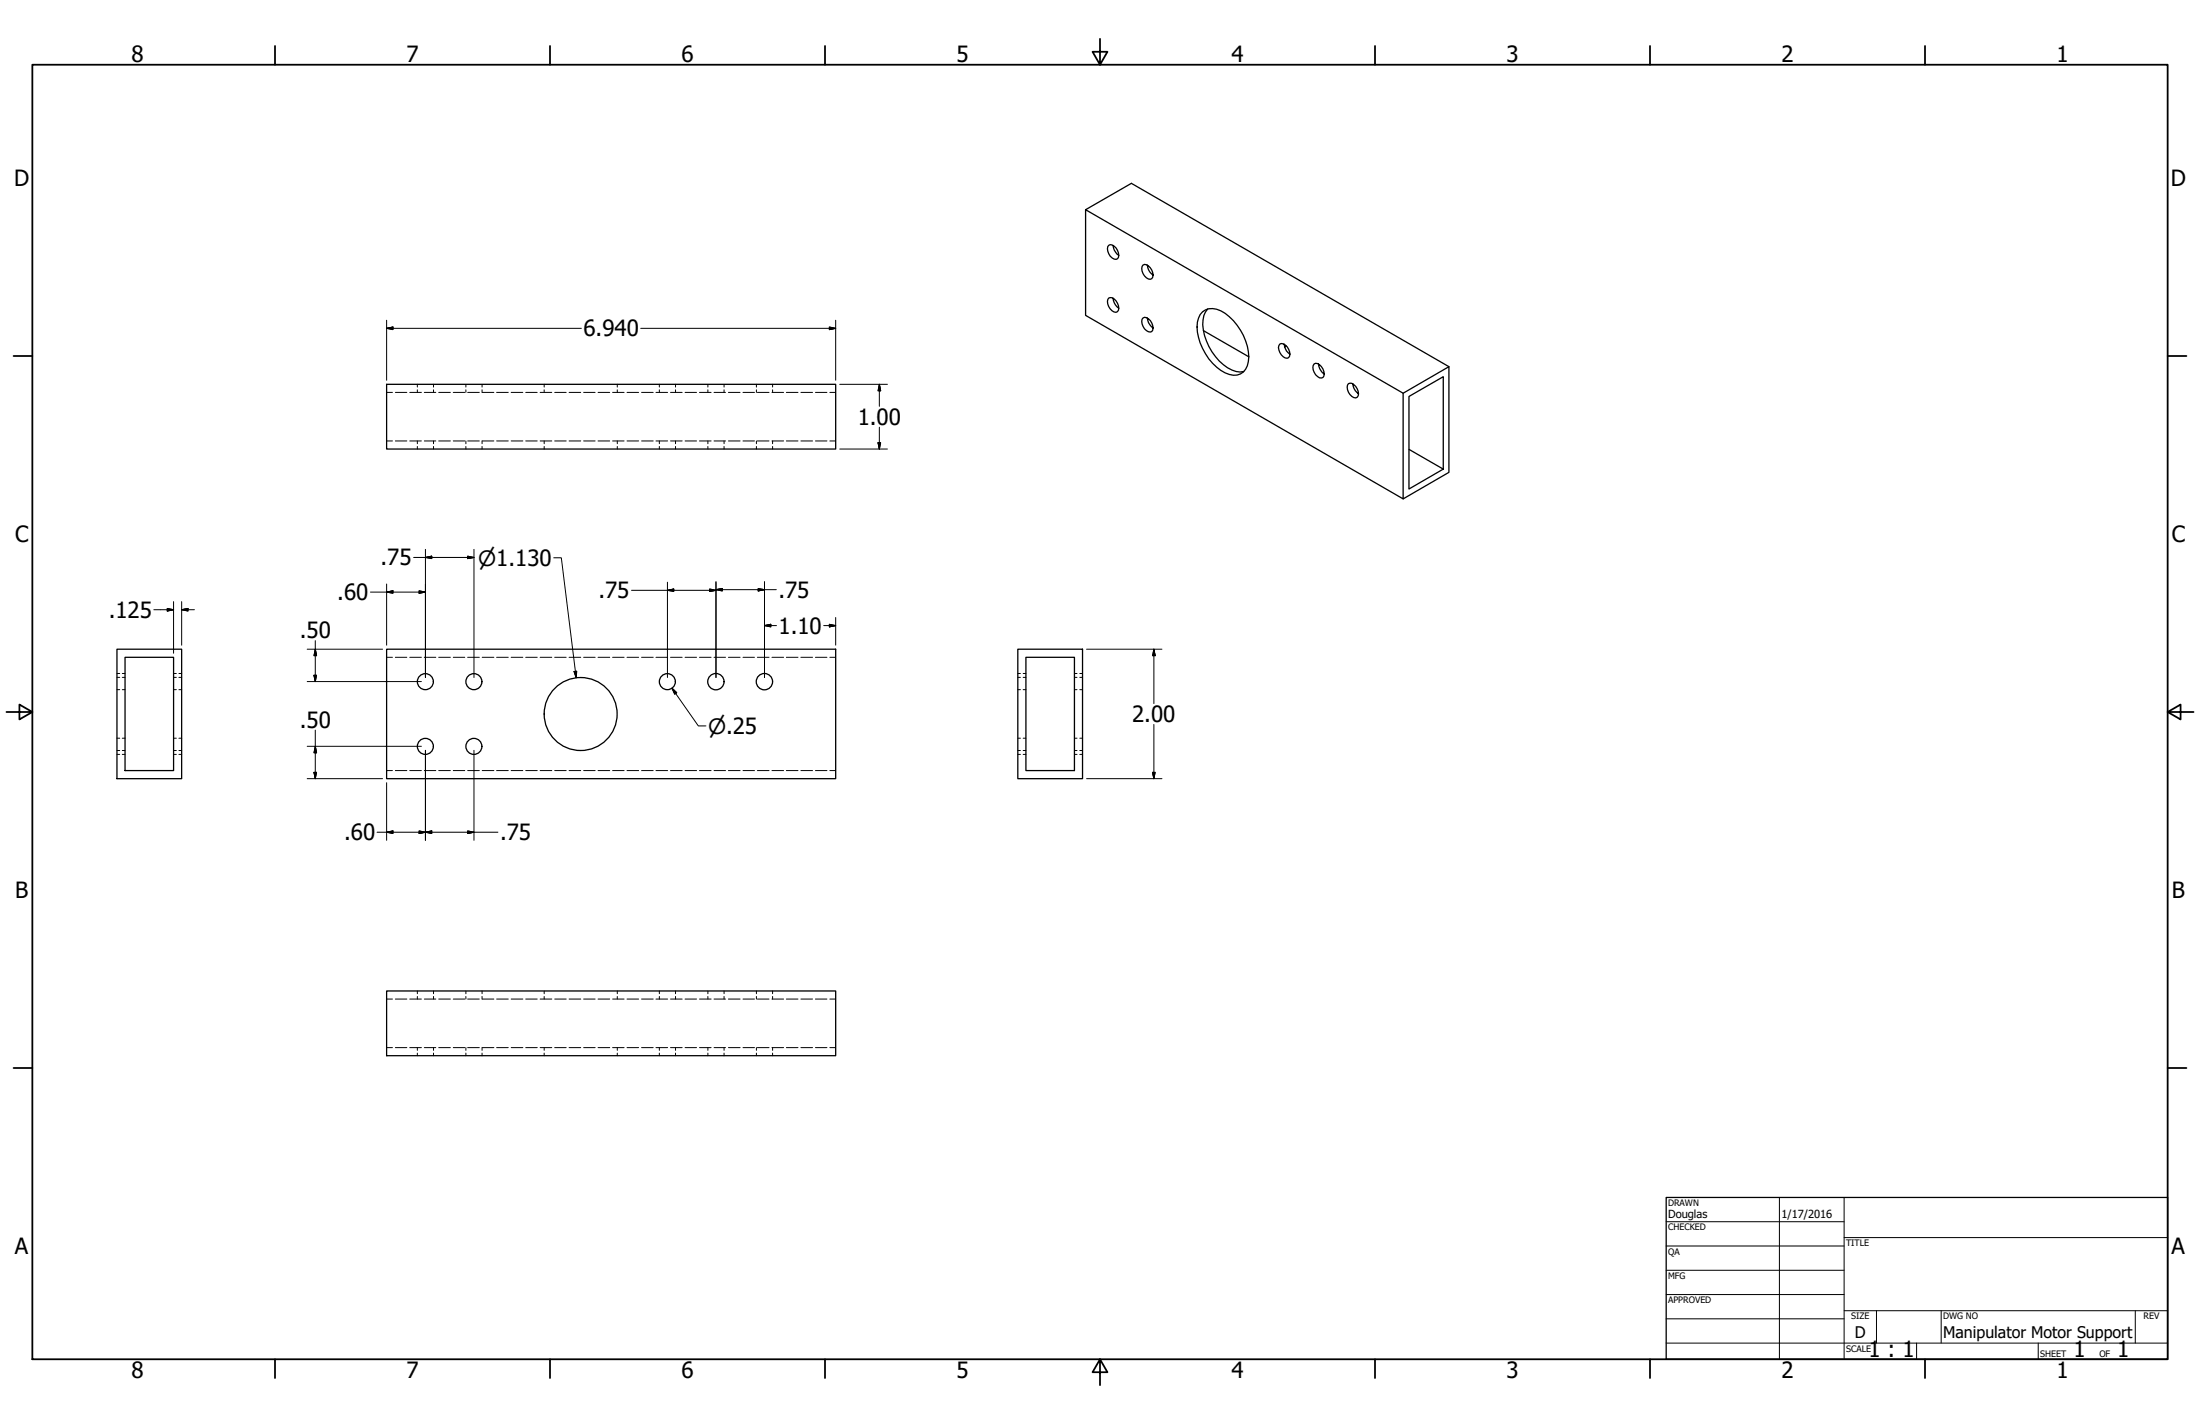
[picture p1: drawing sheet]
<svg xmlns="http://www.w3.org/2000/svg" width="864mm" height="559mm" viewBox="0 0 864 559" stroke-linecap="round" stroke-linejoin="round" font-family="sans-serif">
<!-- layer: Visible (ANSI) -->
<g fill="none" stroke="#000" stroke-width=".51">
<path d="M426.1 82.3l124.7 72v41.5l-124.7-72v-41.5l18-10.4 124.7 72M436.9 96.3a5 5 0 0 0 2.3 3.9 4.1 4.1 0 0 0-3.4-4.2 1.74 1.74 0 0 0-1 2.6 4 4 0 0 0 3.3 3.2l.9-.8 .2-.8M436.9 117a5.3 5.3 0 0 0 2.3 4 4.1 4.1 0 0 0-3.4-4.2 1.74 1.74 0 0 0-1 2.5 4.2 4.2 0 0 0 3.3 3.3l.6-.3 .5-1.3M450.4 104.1a5 5 0 0 0 2.2 3.8 4.3 4.3 0 0 0-3.3-4.1 2.79 2.79 0 0 0 0 4.5 1.88 1.88 0 0 0 3.2 .5l.1-.9M450.4 124.8a5 5 0 0 0 2.2 3.9 4.1 4.1 0 0 0-3.3-4.2 1.74 1.74 0 0 0-1 2.6 3.3 3.3 0 0 0 3.8 3l.5-1.4M472.1 122.4a7.1 7.1 0 0 1 8.8 .5 21.8 21.8 0 0 1 9.1 19 5.8 5.8 0 0 1-9.1 4.4 21.8 21.8 0 0 1-10.9-19.9l1.1-3zM472.4 129.7l17.8 10.3M474.1 121.2a11 11 0 0 0-1.3 10.4 21.8 21.8 0 0 0 10.8 13.6l3.2 .8 1.5-.2M504.1 135.1a5.3 5.3 0 0 0 2.2 3.9 4.1 4.1 0 0 0-3.3-4.2 1.74 1.74 0 0 0-1 2.6 4.2 4.2 0 0 0 3.3 3.2l.5-.3 .5-1.3M504.8 135.6l-.5 .7M151.8 150.8h176.2v25.4h-176.2zM517.6 142.9a5 5 0 0 0 2.2 3.8 4.3 4.3 0 0 0-3.4-4.1 1.83 1.83 0 0 0-.9 2.6 4 4 0 0 0 3.2 3.1l.6-.2 .5-1.4"/>
<path d="M531.1 150.6a5.3 5.3 0 0 0 2.2 4 4.1 4.1 0 0 0-3.4-4.2 1.74 1.74 0 0 0-.9 2.5 4.2 4.2 0 0 0 3.2 3.2l.6-.2 .5-1.3M550.8 154.3l18-10.4v41.5l-18 10.4M553.1 155.6l13.4-7.8v36.3l-13.4 7.8zM553.1 176.3l13.4 7.8M45.9 254.8h25.4v50.8h-25.4zM49.1 257.9h19v44.5h-19zM151.8 254.8h176.2v50.8h-176.2zM399.5 254.8h25.4v50.8h-25.4zM402.7 257.9h19.1v44.5h-19.1zM151.8 388.9h176.2v25.4h-176.2z"/>
<circle cx="167" cy="267.5" r="3.1"/>
<circle cx="186" cy="267.5" r="3.1"/>
<circle cx="262" cy="267.5" r="3.1"/>
<circle cx="281" cy="267.5" r="3.2"/>
<circle cx="300.1" cy="267.5" r="3.2"/>
<circle cx="167" cy="292.9" r="3.1"/>
<circle cx="186" cy="292.9" r="3.1"/>
<circle cx="227.9" cy="280.2" r="14.3"/>
</g>
<!-- layer: Hidden (ANSI) -->
<g fill="none" stroke="#000" stroke-width=".39">
<path d="M151.8 154h2.3M155.2 154h4.5M160.8 154h4.6M163.8 150.8v1.1M163.8 153v1M166.6 154h4.5M170.2 150.8v1.1M170.2 153v1M172.2 154h4.6M177.9 154h4.5M182.9 150.8v1.1M182.9 153v1"/>
<path d="M183.6 154h4.6M189.2 150.8v1.1M189.2 153v1M189.3 154h4.6M194.9 154h4.6M200.7 154h4.5M206.4 154h4.5M212 154h4.6M213.6 150.8v1.1M213.6 153v1M217.7 154h4.5M223.4 154h4.6"/>
<path d="M229.1 154h4.5M234.8 154h4.5M240.5 154h4.5M242.3 150.8v1.1M242.3 153v1M246.1 154h4.6M251.8 154h4.6M257.5 154h4.6M258.8 150.8v1.1M258.8 153v1M263.2 154h4.6M265.2 150.8v1.1"/>
<path d="M265.2 153v1M268.9 154h4.5M274.6 154h4.5M277.9 150.8v1.1M277.9 153v1M280.3 154h4.5M284.2 150.8v1.1M284.2 153v1M285.9 154h4.6M291.7 154h4.5M296.9 150.8v1.1M296.9 153v1"/>
<path d="M297.3 154h4.6M303 154h4.6M303.3 150.8v1.1M303.3 153v1M308.7 154h4.5M314.4 154h4.6M320.1 154h4.5M325.8 154h2.2M151.8 173h2.3M155.2 173h4.5M160.8 173h4.6M163.8 173v1.1"/>
<path d="M163.8 175.2v1M166.6 173h4.5M170.2 173v1.1M170.2 175.2v1M172.2 173h4.6M177.9 173h4.5M182.9 173v1.1M182.9 175.2v1M183.6 173h4.6M189.2 173v1.1M189.2 175.2v1M189.3 173h4.6"/>
<path d="M194.9 173h4.6M200.7 173h4.5M206.4 173h4.5M212 173h4.6M213.6 173v1.1M213.6 175.2v1M217.7 173h4.5M223.4 173h4.6M229.1 173h4.5M234.8 173h4.5M240.5 173h4.5M242.3 173v1.1"/>
<path d="M242.3 175.2v1M246.1 173h4.6M251.8 173h4.6M257.5 173h4.6M258.8 173v1.1M258.8 175.2v1M263.2 173h4.6M265.2 173v1.1M265.2 175.2v1M268.9 173h4.5M274.6 173h4.5M277.9 173v1.1"/>
<path d="M277.9 175.2v1M280.3 173h4.5M284.2 173v1.1M284.2 175.2v1M285.9 173h4.6M291.7 173h4.5M296.9 173v1.1M296.9 175.2v1M297.3 173h4.6M303 173h4.6M303.3 173v1.1M303.3 175.2v1"/>
<path d="M308.7 173h4.5M314.4 173h4.6M320.1 173h4.5M325.8 173h2.2M151.8 257.9h2.3M155.2 257.9h4.5M160.8 257.9h4.6M166.6 257.9h4.5M172.2 257.9h4.6M177.9 257.9h4.5M183.6 257.9h4.6M189.3 257.9h4.6"/>
<path d="M194.9 257.9h4.6M200.7 257.9h4.5M206.4 257.9h4.5M212 257.9h4.6M217.7 257.9h4.5M223.4 257.9h4.6M229.1 257.9h4.5M234.8 257.9h4.5M240.5 257.9h4.5M246.1 257.9h4.6M251.8 257.9h4.6M257.5 257.9h4.6"/>
<path d="M263.2 257.9h4.6M268.9 257.9h4.5M274.6 257.9h4.5M280.3 257.9h4.5M285.9 257.9h4.6M291.7 257.9h4.5M297.3 257.9h4.6M303 257.9h4.6M308.7 257.9h4.5M314.4 257.9h4.6M320.1 257.9h4.5M325.8 257.9h2.2"/>
<path d="M45.9 264.3h1.1M45.9 270.6h1.1M45.9 265.8h1.1M48 264.3h1.1M48 270.6h1.1M48 265.8h1.1M68.1 264.3h1.1M68.1 270.6h1.1M68.1 265.8h1.1M70.2 264.3h1.1M70.2 270.6h1.1M70.2 265.8h1.1"/>
<path d="M399.5 264.3h1.1M399.5 270.6h1.1M399.5 265.8h1.1M401.6 264.3h1.1M401.6 270.6h1.1M401.6 265.8h1.1M421.8 264.3h1M421.8 270.6h1M421.8 265.8h1M423.9 264.3h1M423.9 270.6h1M423.9 265.8h1"/>
<path d="M45.9 289.7h1.1M45.9 296h1.1M45.9 294.5h1.1M48 289.7h1.1M48 296h1.1M48 294.5h1.1M68.1 289.7h1.1M68.1 296h1.1M68.1 294.5h1.1M70.2 289.7h1.1M70.2 296h1.1M70.2 294.5h1.1"/>
<path d="M399.5 289.7h1.1M399.5 296h1.1M399.5 294.5h1.1M401.6 289.7h1.1M401.6 296h1.1M401.6 294.5h1.1M421.8 289.7h1M421.8 296h1M421.8 294.5h1M423.9 289.7h1M423.9 296h1M423.9 294.5h1"/>
<path d="M151.8 302.4h2.3M155.2 302.4h4.5M160.8 302.4h4.6M166.6 302.4h4.5M172.2 302.4h4.6M177.9 302.4h4.5M183.6 302.4h4.6M189.3 302.4h4.6M194.9 302.4h4.6M200.7 302.4h4.5M206.4 302.4h4.5M212 302.4h4.6"/>
<path d="M217.7 302.4h4.5M223.4 302.4h4.6M229.1 302.4h4.5M234.8 302.4h4.5M240.5 302.4h4.5M246.1 302.4h4.6M251.8 302.4h4.6M257.5 302.4h4.6M263.2 302.4h4.6M268.9 302.4h4.5M274.6 302.4h4.5M280.3 302.4h4.5"/>
<path d="M285.9 302.4h4.6M291.7 302.4h4.5M297.3 302.4h4.6M303 302.4h4.6M308.7 302.4h4.5M314.4 302.4h4.6M320.1 302.4h4.5M325.8 302.4h2.2M151.8 392h2.3M155.2 392h4.5M160.8 392h4.6M163.8 388.9v1.1"/>
<path d="M163.8 391v1M166.6 392h4.5M170.2 388.9v1.1M170.2 391v1M172.2 392h4.6M177.9 392h4.5M182.9 388.9v1.1M182.9 391v1M183.6 392h4.6M189.2 388.9v1.1M189.2 391v1M189.3 392h4.6"/>
<path d="M194.9 392h4.6M200.7 392h4.5M206.4 392h4.5M212 392h4.6M213.6 388.9v1.1M213.6 391v1M217.7 392h4.5M223.4 392h4.6M229.1 392h4.5M234.8 392h4.5M240.5 392h4.5M242.3 388.9v1.1"/>
<path d="M242.3 391v1M246.1 392h4.6M251.8 392h4.6M257.5 392h4.6M258.8 388.9v1.1M258.8 391v1M263.2 392h4.6M265.2 388.9v1.1M265.2 391v1M268.9 392h4.5M274.6 392h4.5M277.9 388.9v1.1"/>
<path d="M277.9 391v1M280.3 392h4.5M284.2 388.9v1.1M284.2 391v1M285.9 392h4.6M291.7 392h4.5M296.9 388.9v1.1M296.9 391v1M297.3 392h4.6M303 392h4.6M303.3 388.9v1.1M303.3 391v1"/>
<path d="M308.7 392h4.5M314.4 392h4.6M320.1 392h4.5M325.8 392h2.2M151.8 411.1h2.3M155.2 411.1h4.5M160.8 411.1h4.6M163.8 411.1v1.1M163.8 413.3v1M166.6 411.1h4.5M170.2 411.1v1.1M170.2 413.3v1"/>
<path d="M172.2 411.1h4.6M177.9 411.1h4.5M182.9 411.1v1.1M182.9 413.3v1M183.6 411.1h4.6M189.2 411.1v1.1M189.2 413.3v1M189.3 411.1h4.6M194.9 411.1h4.6M200.7 411.1h4.5M206.4 411.1h4.5M212 411.1h4.6"/>
<path d="M213.6 411.1v1.1M213.6 413.3v1M217.7 411.1h4.5M223.4 411.1h4.6M229.1 411.1h4.5M234.8 411.1h4.5M240.5 411.1h4.5M242.3 411.1v1.1M242.3 413.3v1M246.1 411.1h4.6M251.8 411.1h4.6M257.5 411.1h4.6"/>
<path d="M258.8 411.1v1.1M258.8 413.3v1M263.2 411.1h4.6M265.2 411.1v1.1M265.2 413.3v1M268.9 411.1h4.5M274.6 411.1h4.5M277.9 411.1v1.1M277.9 413.3v1M280.3 411.1h4.5M284.2 411.1v1.1M284.2 413.3v1"/>
<path d="M285.9 411.1h4.6M291.7 411.1h4.5M296.9 411.1v1.1M296.9 413.3v1M297.3 411.1h4.6M303 411.1h4.6M303.3 411.1v1.1M303.3 413.3v1M308.7 411.1h4.5M314.4 411.1h4.6M320.1 411.1h4.5M325.8 411.1h2.2"/>
</g>
<!-- layer: Border (ANSI) -->
<g fill="none" stroke="#000" stroke-width=".7">
<path d="M107.9 18v7.4M215.9 18v7.4M323.8 18v7.4M431.8 15.2v10.2l-2.9-5.1h5.8l-2.9 5.1M539.8 18v7.4M647.7 18v7.4M755.6 18v7.4M12.7 25.4h838.2v508h-838.2zM5.3 139.7h7.4M850.9 139.7h7.4M2.5 279.4h10.2l-5.1-2.9v5.8l5.1-2.9M850.9 279.4l5.1 2.9v-5.8l-5.1 2.9h10.2"/>
<path d="M5.3 419.1h7.4M850.9 419.1h7.4M107.9 533.4v7.4M215.9 533.4v7.4M323.8 533.4v7.4M431.8 533.4l2.9 5.1h-5.8l2.9-5.1v10.2M539.8 533.4v7.4M647.7 533.4v7.4M755.6 533.4v7.4"/>
</g>
<!-- layer: Title (ANSI) -->
<g fill="none" stroke="#000" stroke-width=".39">
<path d="M654 479.4h69.9M698.5 469.9v63.5M723.9 469.9v63.5M654 488.9h69.9M654 498.5h69.9M723.9 485.6h127M654 508h69.9M654 517.5h69.9M723.9 514.3h127M736.6 514.3v12.7M762 514.3v12.7M838.2 514.3v12.7"/>
<path d="M654 527h196.9M752.3 527v6.4M800.1 527v6.4"/>
</g>
<path d="M654 469.9h196.9v63.5h-196.9z" fill="none" stroke="#000" stroke-width=".51"/>
<!-- layer: Dimension (ANSI) -->
<g fill="none" stroke="#000" stroke-width=".39">
<path d="M151.8 128.8l2.4-.5v1zM151.8 128.8h76.4M151.8 125.7v23.5M251.5 128.8h76.5M325.6 128.3l2.4 .5-2.4 .5zM328 125.7v23.5M329.6 150.8h18.8M345.2 150.8l.5 2.6h-1zM345.2 150.8v8.6M329.6 176.2h18.8M344.7 173.7h1l-.5 2.5zM345.2 167.6v8.6"/>
<path d="M162.4 218.8h23.7M167 218.8l2.5-.6v1zM167 215.6v50.3M183.6 218.2l2.5 .6-2.5 .4zM186.1 215.6v50.3M217.4 218.9h2.9l5.9 47M60.4 239.3h7.7M65.7 238.8l2.4 .5-2.4 .5zM68.1 236.1v20.2M71.3 239.3l2.5-.5v1zM71.3 239.3h5M71.3 236.1v17.1"/>
<path d="M145.4 232.3h21.6M151.8 232.3l2.4-.5v1zM151.8 229.2v24M164.5 231.8l2.5 .5-2.5 .5zM247.9 231.6h33.2M262 231.6l2.5-.5v1zM262 228.5v37.4M278.6 231.1l2.5 .5-2.5 .5zM281.1 231.4l2.4-.5v1zM281.1 231.4h23.6M281.1 228.2v37.7M297.6 230.9l2.5 .5-2.5 .5z"/>
<path d="M300.1 228.2v37.7M120.6 254.8h29.6M123.8 254.8l.5 2.5h-1zM123.8 251.4v16.1M300.1 245.5l2.5-.5v1zM300.1 245.5h4.7M323.3 245.5h4.7M325.6 245l2.4 .5-2.4 .5zM328 242.3v10.9M426.5 254.8h29.6M452.9 254.8l.6 2.5h-1.1zM452.9 254.8v21.3"/>
<path d="M120.6 267.5h44.8M123.3 265h1l-.5 2.5zM225.4 263.5l1-.1-.2 2.5zM263.8 270.1l1.8 1.7-.7 .6zM263.8 270.1l10.3 14.8h3M120.6 292.9h44.8M123.8 292.9l.5 2.5h-1zM123.8 286.5v19.1M167 294.4v35.4M186.1 294.4v35.4M452.9 284.3v21.3M120.6 305.6h29.6"/>
<path d="M123.3 303.1h1l-.5 2.5zM151.8 307.1v22.7M426.5 305.6h29.6M452.4 303.1h1.1l-.6 2.5zM148 326.6h47.5M151.8 326.6l2.4-.5v1zM164.5 326.1l2.5 .5-2.5 .5zM167 326.6l2.5-.5v1zM183.6 326.1l2.5 .5-2.5 .5z"/>
</g>
<g fill="#000" stroke="#000" stroke-width=".39">
<path d="M151.8 128.8l2.4-.5zM151.8 128.8l2.4-.5v1zM325.6 129.3l2.4-.5zM325.6 128.3l2.4 .5-2.4 .5zM345.2 150.8l.5 2.6zM345.2 150.8l.5 2.6h-1zM344.7 173.7l.5 2.5zM344.7 173.7h1l-.5 2.5zM167 218.8l2.5-.6zM167 218.8l2.5-.6v1zM183.6 219.2l2.5-.4zM183.6 218.2l2.5 .6-2.5 .4z"/>
<path d="M65.7 239.8l2.4-.5zM65.7 238.8l2.4 .5-2.4 .5zM71.3 239.3l2.5-.5zM71.3 239.3l2.5-.5v1zM151.8 232.3l2.4-.5zM151.8 232.3l2.4-.5v1zM164.5 232.8l2.5-.5zM164.5 231.8l2.5 .5-2.5 .5zM262 231.6l2.5-.5zM262 231.6l2.5-.5v1zM278.6 232.1l2.5-.5zM278.6 231.1l2.5 .5-2.5 .5z"/>
<path d="M281.1 231.4l2.4-.5zM281.1 231.4l2.4-.5v1zM297.6 231.9l2.5-.5zM297.6 230.9l2.5 .5-2.5 .5zM123.8 254.8l.5 2.5zM123.8 254.8l.5 2.5h-1zM300.1 245.5l2.5-.5zM300.1 245.5l2.5-.5v1zM325.6 246l2.4-.5zM325.6 245l2.4 .5-2.4 .5zM452.9 254.8l.6 2.5zM452.9 254.8l.6 2.5h-1.1z"/>
<path d="M123.3 265l.5 2.5zM123.3 265h1l-.5 2.5zM225.4 263.5l.8 2.4zM225.4 263.5l1-.1-.2 2.5zM263.8 270.1l1.8 1.7zM263.8 270.1l1.8 1.7-.7 .6zM123.8 292.9l.5 2.5zM123.8 292.9l.5 2.5h-1zM123.3 303.1l.5 2.5zM123.3 303.1h1l-.5 2.5zM452.4 303.1l.5 2.5zM452.4 303.1h1.1l-.6 2.5z"/>
<path d="M151.8 326.6l2.4-.5zM151.8 326.6l2.4-.5v1zM164.5 327.1l2.5-.5zM164.5 326.1l2.5 .5-2.5 .5zM167 326.6l2.5-.5zM167 326.6l2.5-.5v1zM183.6 327.1l2.5-.5zM183.6 326.1l2.5 .5-2.5 .5z"/>
</g>
<g font-size="8.8">
<text x="51.6" y="24.4">8</text>
<text x="159.5" y="24.4">7</text>
<text x="267.5" y="24.4">6</text>
<text x="375.4" y="24.4">5</text>
<text x="483.4" y="24.4">4</text>
<text x="591.3" y="24.4">3</text>
<text x="699.3" y="24.4">2</text>
<text x="807.2" y="24.4">1</text>
<text x="5.5" y="73">D</text>
<text x="852.1" y="73">D</text>
<text x="229" y="132">6.940</text>
<text x="336.7" y="166.7">1.00</text>
<text x="5.9" y="212.7">C</text>
<text x="852.5" y="212.7">C</text>
<text x="149.4" y="221.9">.75</text>
<text x="132.4" y="235.5">.60</text>
<text x="234.9" y="234.8">.75</text>
<text x="305.6" y="234.5">.75</text>
<text x="42.7" y="242.4">.125</text>
<text x="117.7" y="250.5">.50</text>
<text x="305.6" y="248.7">1.10</text>
<text x="117.7" y="285.6">.50</text>
<text x="444.4" y="283.3">2.00</text>
<text x="135.1" y="329.8">.60</text>
<text x="196.3" y="329.7">.75</text>
<text x="5.9" y="352.4">B</text>
<text x="852.5" y="352.4">B</text>
<text x="5.8" y="492.1">A</text>
<text x="852.4" y="492.1">A</text>
<text x="733.5" y="532.6">1 : 1</text>
<text x="813.9" y="532.6">1</text>
<text x="831.1" y="532.6">1</text>
<text x="51.6" y="540.8">8</text>
<text x="159.5" y="540.8">7</text>
<text x="267.5" y="540.8">6</text>
<text x="375.4" y="540.8">5</text>
<text x="483.4" y="540.8">4</text>
<text x="591.3" y="540.8">3</text>
<text x="699.3" y="540.8">2</text>
<text x="807.2" y="540.8">1</text>
</g>
<g font-size="8.3">
<text x="187.7" y="221.9">⌀1.130</text>
<text x="277.9" y="287.9">⌀.25</text>
</g>
<g font-size="6.3">
<text x="728.1" y="524.9">D</text>
<text x="762.8" y="525">Manipulator Motor Support</text>
</g>
<g font-size="4.4">
<text x="654.8" y="477.8">Douglas</text>
<text x="699.3" y="478">1/17/2016</text>
</g>
<g font-size="3.5">
<text x="654.8" y="473.2">DRAWN</text>
<text x="654.8" y="482.8">CHECKED</text>
<text x="724.7" y="488.9">TITLE</text>
<text x="654.8" y="492.3">QA</text>
<text x="654.8" y="501.8">MFG</text>
<text x="654.8" y="511.4">APPROVED</text>
<text x="726.7" y="517.7">SIZE</text>
<text x="762.8" y="517.7">DWG NO</text>
<text x="841.4" y="517.7">REV</text>
<text x="724.7" y="530.4">SCALE</text>
<text x="800.9" y="532.6">SHEET</text>
<text x="824.1" y="532.6">OF</text>
</g>
</svg>
